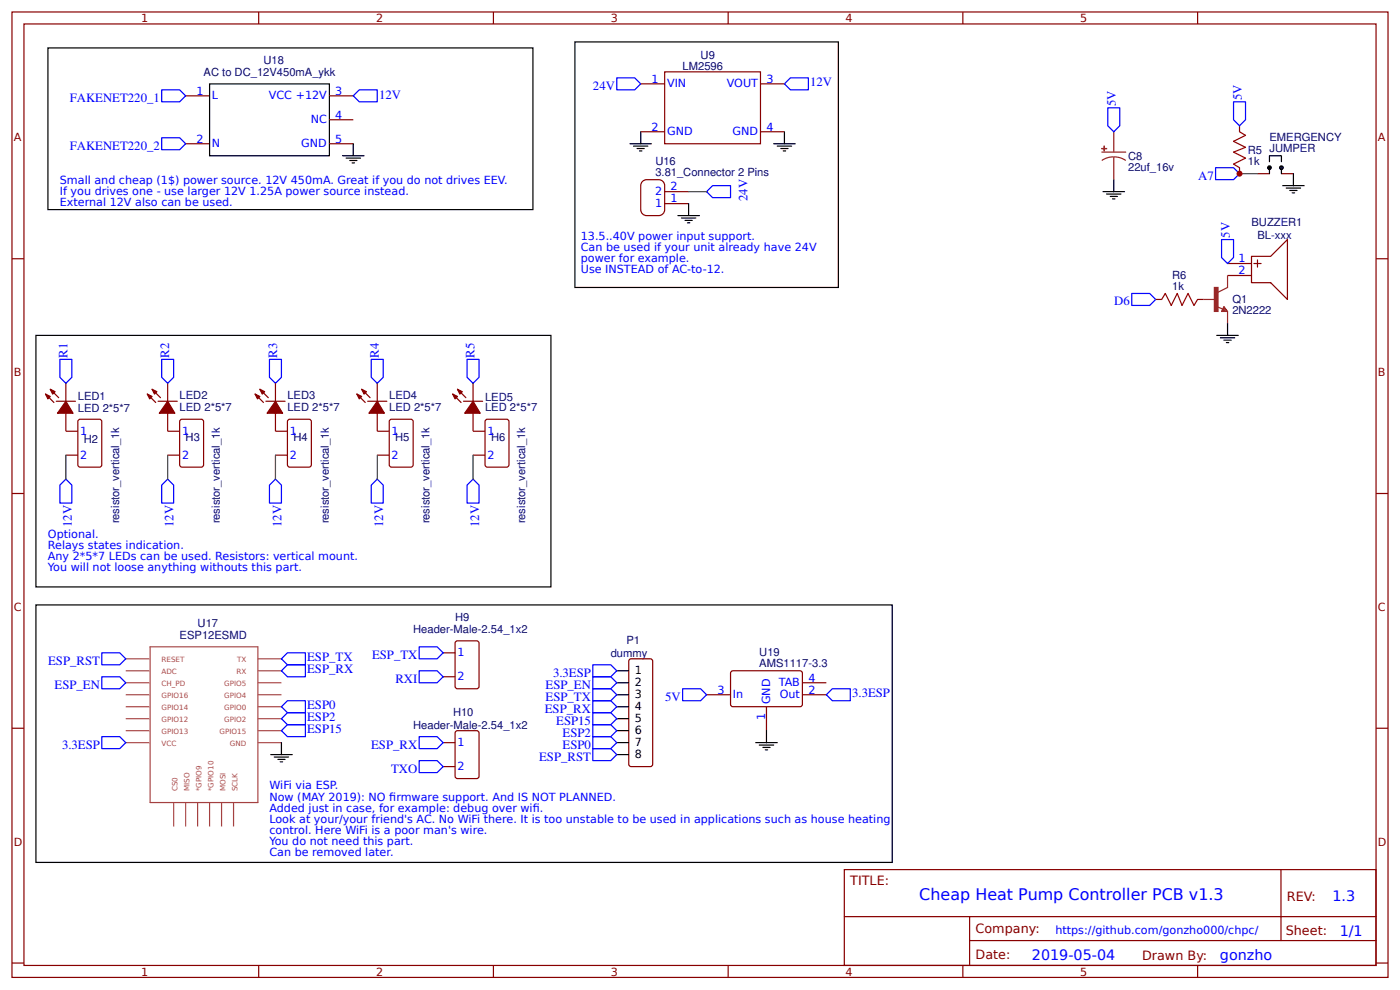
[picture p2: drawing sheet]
<svg xmlns="http://www.w3.org/2000/svg" width="309mm" height="219mm" viewBox="0 0 309 219" stroke-linecap="round" stroke-linejoin="round" font-family="sans-serif">
<g fill="none" stroke="#800" stroke-width=".26">
<path d="M2.6 2.6h304.1v213.3h-304.1zM5.3 5.3h298.7v208h-298.7zM57.1 2.6v2.7M109 2.6v2.7M160.9 2.6v2.7M212.7 2.6v2.7M264.6 2.6v2.7M41 21.2h5.3M41 31.7h5.3M72.8 21.2h5.3M72.8 31.7h5.3M72.8 26.5h5.3"/>
<path d="M277.8 38.4h2.7M283.1 38.4h2.7M2.6 57.1h2.7M304 57.1h2.7M2.6 109h2.7M304 109h2.7M2.6 160.9h2.7M304 160.9h2.7M186.5 192.1h117.5v21.2h-117.5zM283 192.1v15.7M2.6 212.7h2.7M57.1 213.3v2.6"/>
<path d="M109 213.3v2.6M160.9 213.3v2.6M186.6 202.5h117.3M212.7 213.3v2.6M214.2 207.8h89.7M214.2 202.5v10.6M264.6 213.3v2.6M304 212.7h2.7"/>
</g>
<g fill="none" stroke="#000" stroke-width=".26">
<path d="M46.3 18.5h26.5v15.9h-26.5zM75.7 34.4h4.7M76.5 34.9h3.1M77.3 35.5h1.5M77.8 36h.5M78.1 31.7v2.7M246.1 39.7v2.6M280.5 37v1.4M283.1 37v1.4M243.7 42.3h4.7M244.5 42.9h3.1M245.3 43.4h1.6"/>
<path d="M245.8 43.9h.5"/>
</g>
<path d="M35.7 19.8h4l1.3 1.4-1.3 1.3h-4zM79.4 19.8h3.9v2.7h-3.9l-1.3-1.3zM35.7 30.4h4l1.3 1.3-1.3 1.4h-4zM244.7 23.8h2.7v4l-1.3 1.3-1.4-1.3z" fill="none" stroke="#00f" stroke-width=".26"/>
<path d="M243.4 33.6h5.3M246.1 34.7l1.4 .1 1.2 .7M246.1 34.7l-1.4 .1-1.3 .7M246.1 29.1v4.5M246.1 34.7v5" fill="none" stroke="#8d2323" stroke-width=".26"/>
<g fill="#8d2323" stroke="#8d2323" stroke-width=".26">
<path d="M243.4 32.8h1.1z"/>
<path d="M243.9 32.3l.1 1z"/>
</g>
<circle cx="283.1" cy="37" r=".4" fill="#333" stroke="#000" stroke-width=".26"/>
<circle cx="280.5" cy="37" r=".4" fill="#000" stroke="#000" stroke-width=".26"/>
<g fill="none" stroke="#000" stroke-width=".26">
<path d="M10.6 10.6h107.1v35.7h-107.1zM127 9.3h58.2v54.2h-58.2zM139.2 31.7h4.7M140 32.3h3.1M140.8 32.8h1.5M141.3 33.3h.5M141.6 29.1v2.6M170.9 31.7h4.8M171.7 32.3h3.2M172.5 32.8h1.6M173 33.3h.6M173.3 29.1v2.6"/>
<path d="M280.5 35.7v-1.3h2.6v1.3M285.8 38.4v2.6M149.8 47.6h4.7M150.5 48.2h3.2M151.3 48.7h1.6M151.9 49.2h.5M152.1 45v2.6M283.4 41h4.7M284.2 41.5h3.1M285 42.1h1.5M285.5 42.6h.5M7.9 74.1h113.8v55.5h-113.8z"/>
<path d="M268.8 74.1h4.8M269.6 74.6h3.2M270.4 75.1h1.6M270.9 75.7h.6M271.2 71.4v2.7M7.9 133.6h189.2v56.9h-189.2zM136.3 148.2h2.6M136.3 150.8h2.6M136.3 153.5h2.6M136.3 156.1h2.6M136.3 158.7h2.6M59.8 166.7h4.8"/>
<path d="M60.6 167.2h3.2M61.4 167.7h1.6M61.9 168.3h.5M62.2 164v2.7M136.3 164h2.6M136.3 166.7h2.6M136.3 161.4h2.6M167 164h4.7M167.7 164.6h3.2M168.5 165.1h1.6M169.1 165.6h.5M169.3 161.4v2.6"/>
</g>
<path d="M273.8 29.1l1.4 .8-2.7 1.3 2.7 1.3-2.7 1.1 2.7 1.3-2.7 1.3 1.3 .8M256.6 66.1l.8-1.3 1.4 2.7 1.3-2.7 1 2.7 1.4-2.7 1.3 2.7 .8-1.4" fill="none" stroke="#a00000" stroke-width=".26"/>
<g fill="none" stroke="#800" stroke-width=".26">
<path d="M141.6 18.5h5.2M146.8 15.9h21.2v15.8h-21.2zM168 18.5h5.3M141.6 29.1h5.2M168 29.1h5.3M273.8 27.8v1.3M273.8 37v1.4M141.8 40.2l.7-.4 .4-.1h2.6a1.32 1.32 0 0 1 1.3 1.3v5.3a1.32 1.32 0 0 1-1.3 1.3h-2.6a1.32 1.32 0 0 1-1.3-1.3v-5.3zM146.8 45h5.3M146.8 42.3h5.3M271.2 58.2h5.3M276.5 56.6h4.2l3.7-3.7v13.2l-3.7-3.7h-4.2z"/>
<path d="M277 58.2h1.6M277.8 57.4v1.6M255.3 66.1h1.3M264.6 66.1h1.3M271.2 60.9h5.3M10.1 87l1.8 1.9M11.1 86l1.9 1.8M12.4 88.6h4.3M14.6 84.7v3.9M14.6 91.3v3.9h2.6M17.5 92.7l4.5-.1 .4 .3 .1 9.8-.3 .4-4.5 .1-.4-.3-.1-9.8zM32.5 87l1.9 1.9"/>
<path d="M33.6 86l1.9 1.8M34.9 88.6h4.3M37 84.7v3.9M37 91.3v3.9h2.7M39.8 92.9l.4-.3h4.2l.5 .3 .1 9.8-.3 .4-4.5 .1-.4-.3zM56.4 87l1.8 1.9M57.4 86l1.9 1.8M58.7 88.6h4.3M60.9 84.7v3.9M60.9 91.3v3.9h2.6M63.6 92.9l.4-.3h4.3l.4 .3 .1 9.8-.3 .4-4.5 .1-.4-.3zM78.8 87l1.9 1.9"/>
<path d="M79.9 86l1.9 1.8M81.2 88.6h4.3M83.3 84.7v3.9M83.3 91.3v3.9h2.7M86.3 92.7l4.5-.1 .4 .3 .1 9.8-.3 .4-4.5 .1-.4-.3-.1-9.8zM100 87l1.9 1.9M101.1 86l1.8 1.8M102.4 88.6h4.2M104.5 84.7v3.9M104.5 91.3v3.9h2.7M107.2 92.9l.5-.3h4.2l.5 .3v9.8l-.2 .4-4.5 .1-.5-.3zM14.6 100.5h2.6"/>
<path d="M37 100.5h2.7M60.9 100.5h2.6M83.3 100.5h2.7M104.5 100.5h2.7M97.9 144.2h2.6M97.9 149.5h2.6M100.8 141.6h4.5l.5 .2v9.8l-.2 .5h-4.5l-.5-.2-.1-9.8zM139.2 145.6l4.5-.1 .2 .1 .3 .4v22.8l-.1 .3-.4 .2h-4.3h-.2l-.3-.5v-22.8zM156.1 153.5h5.3M161.7 148.2h15.3l.3 .5-.1 7.1-.5 .3-15-.1-.3-.4v-6.9zM169.3 156.1v5.3M177.3 153.5h5.3"/>
<path d="M177.3 150.8h5.3M97.9 164h2.6M97.9 169.3h2.6M100.8 161.5l4.5-.1 .5 .3v9.7l-.2 .5-4.5 .1-.5-.3-.1-9.8z"/>
</g>
<path d="M273.8 38.4h4M152.1 42.3h4M14.6 100.5v5.3M37 100.5v5.3M60.9 100.5v5.3M83.3 100.5v5.3M104.5 100.5v5.3" fill="none" stroke="#080" stroke-width=".26"/>
<g fill="none" stroke="#00f" stroke-width=".26">
<path d="M136.3 17.2h3.9l1.4 1.3-1.4 1.3h-3.9zM174.6 17.2h4v2.6h-4l-1.3-1.3zM268.6 37h3.9l1.3 1.4-1.3 1.3h-3.9zM272.5 22.5h2.7v4l-1.4 1.3-1.3-1.3zM157.4 41h4v2.7h-4l-1.3-1.4zM269.9 52.9h2.6v4l-1.3 1.3-1.3-1.3zM13.2 79.4h2.7v3.9l-1.3 1.4-1.4-1.4zM35.7 79.4h2.7v3.9l-1.4 1.4-1.3-1.4zM59.5 79.4h2.7v3.9l-1.3 1.4-1.4-1.4zM82 79.4h2.7v3.9l-1.4 1.4-1.3-1.4zM103.2 79.4h2.6v3.9l-1.3 1.4-1.3-1.4zM250 64.8h4l1.3 1.3-1.3 1.4h-4z"/>
<path d="M14.6 105.8l1.3 1.4v3.9h-2.7v-3.9zM37 105.8l1.4 1.4v3.9h-2.7v-3.9zM59.5 107.2l1.4-1.4 1.3 1.4v3.9h-2.7zM83.3 105.8l1.4 1.4v3.9h-2.7v-3.9zM103.2 107.2l1.3-1.4 1.3 1.4v3.9h-2.6zM22.5 144.2h4l1.3 1.3-1.3 1.3h-4zM22.5 149.5h4l1.3 1.3-1.3 1.3h-4zM62.2 145.5l1.3-1.3h4v2.6h-4zM62.2 148.2l1.3-1.4h4v2.7h-4zM62.2 158.7l1.3-1.3h4v2.7h-4zM62.2 156.1l1.3-1.3h4v2.6h-4zM92.6 142.9h4l1.3 1.3-1.3 1.3h-4z"/>
<path d="M92.6 148.2h4l1.3 1.3-1.3 1.3h-4zM131 146.8h3.9l1.4 1.4-1.4 1.3h-3.9zM131 149.5h3.9l1.4 1.3-1.4 1.3h-3.9zM131 152.1h3.9l1.4 1.4-1.4 1.3h-3.9zM131 154.8h3.9l1.4 1.3-1.4 1.3h-3.9zM131 157.4h3.9l1.4 1.3-1.4 1.4h-3.9zM150.8 152.1h4l1.3 1.4-1.3 1.3h-4zM182.6 153.5l1.3-1.4h4v2.7h-4zM22.5 162.7h4l1.3 1.3-1.3 1.4h-4zM62.2 161.4l1.3-1.3h4v2.6h-4zM92.6 162.7h4l1.3 1.3-1.3 1.4h-4zM92.6 168h4l1.3 1.3-1.3 1.4h-4z"/>
<path d="M131 165.4h3.9l1.4 1.3-1.4 1.3h-3.9zM131 160.1h3.9l1.4 1.3-1.4 1.3h-3.9zM131 162.7h3.9l1.4 1.3-1.4 1.4h-3.9z"/>
</g>
<g fill="#800" stroke="#800" stroke-width=".26">
<path d="M11.1 86l1.1 .5-.6 .5z"/>
<path d="M10.1 87l1 .6-.5 .5z"/>
<path d="M14.6 88.6l1.5 2.7h-3.4z"/>
<path d="M33.6 86l1.1 .5-.6 .5z"/>
<path d="M32.5 87l1.1 .6-.5 .5z"/>
<path d="M37 88.6l1.6 2.7h-3.4z"/>
<path d="M57.4 86l1.1 .5-.6 .5z"/>
<path d="M56.4 87l1 .6-.5 .5z"/>
<path d="M60.9 88.6l1.5 2.7h-3.4z"/>
<path d="M79.9 86l1.1 .5-.6 .5z"/>
<path d="M78.8 87l1.1 .6-.5 .5z"/>
<path d="M83.3 88.6l1.6 2.7h-3.4z"/>
<path d="M101.1 86l1 .5-.5 .5z"/>
<path d="M100 87l1.1 .6-.6 .5z"/>
<path d="M104.5 88.6l1.6 2.7h-3.4z"/>
</g>
<path d="M265.9 66.1h2.7M268.8 67.7l1.3 .6M270.4 67.7l.8 1.1h-1.3zM270.4 68l.5 .5h-.8zM270.4 68.3v.2M271.2 60.9v2.6l-2.1 1.1M271.2 68.8v2.6" fill="none" stroke="#8d2323" stroke-width=".26"/>
<path d="M268.3 63.5h.8v5.3h-.8z" fill="#8d2323" stroke="#8d2323" stroke-width=".26"/>
<g fill="none" stroke="#a54b4b" stroke-width=".26">
<path d="M27.8 145.5h5.2M27.8 148.2h5.2M27.8 150.8h5.2M27.8 153.5h5.2M27.8 156.1h5.2M27.8 158.7h5.2M33.2 142.9h23.8v34.4h-23.8zM57 145.5h5.2M57 148.2h5.2M57 150.8h5.2M57 153.5h5.2M57 156.1h5.2"/>
<path d="M57 158.7h5.2M27.8 161.4h5.2M27.8 164h5.2M38.4 177.4v5.2M41 177.4v5.2M43.7 177.4v5.2M46.3 177.4v5.2M48.9 177.4v5.2M51.6 177.4v5.2M57 161.4h5.2M57 164h5.2"/>
</g>
<circle cx="273.8" cy="38.4" r=".66" fill="#c00"/>
<text font-size="3.5" fill="#00f" x="203.1" y="198.9">Cheap Heat Pump Controller PCB v1.3</text>
<g font-size="3.2" fill="#00f">
<text x="294.4" y="199">1.3</text>
<text x="296" y="206.8">1/1</text>
<text x="228" y="212.1">2019-05-04</text>
<text x="269.5" y="212">gonzho</text>
</g>
<g font-size="2.8" fill="#00f">
<text x="15.4" y="22.5">FAKENET220_1</text>
<text x="83.7" y="21.8">12V</text>
<text x="131" y="19.8">24V</text>
<text x="179" y="19.1">12V</text>
<text x="246.6" y="23.4" transform="rotate(-90 246.6 23.4)">5V</text>
<text x="274.3" y="22.1" transform="rotate(-90 274.3 22.1)">5V</text>
<text x="15.4" y="33.1">FAKENET220_2</text>
<text x="264.7" y="39.7">A7</text>
<text x="165.2" y="44.4" transform="rotate(-90 165.2 44.4)">24V</text>
<text x="271.7" y="52.5" transform="rotate(-90 271.7 52.5)">5V</text>
<text x="246.2" y="67.4">D6</text>
<text x="14.9" y="79" transform="rotate(-90 14.9 79)">R1</text>
<text x="37.4" y="79" transform="rotate(-90 37.4 79)">R2</text>
<text x="61.2" y="79" transform="rotate(-90 61.2 79)">R3</text>
<text x="83.7" y="79" transform="rotate(-90 83.7 79)">R4</text>
<text x="104.9" y="79" transform="rotate(-90 104.9 79)">R5</text>
<text x="15.9" y="116.4" transform="rotate(-90 15.9 116.4)">12V</text>
<text x="38.4" y="116.4" transform="rotate(-90 38.4 116.4)">12V</text>
<text x="62.2" y="116.4" transform="rotate(-90 62.2 116.4)">12V</text>
<text x="84.7" y="116.4" transform="rotate(-90 84.7 116.4)">12V</text>
<text x="105.8" y="116.4" transform="rotate(-90 105.8 116.4)">12V</text>
<text x="10.6" y="146.8">ESP_RST</text>
<text x="67.9" y="146.1">ESP_TX</text>
<text x="67.9" y="148.7">ESP_RX</text>
<text x="82.2" y="145.6">ESP_TX</text>
<text x="122.2" y="149.5">3.3ESP</text>
<text x="12" y="152.1">ESP_EN</text>
<text x="87.3" y="150.8">RXI</text>
<text x="120.5" y="152.1">ESP_EN</text>
<text x="120.5" y="154.8">ESP_TX</text>
<text x="147" y="154.8">5V</text>
<text x="188.3" y="154">3.3ESP</text>
<text x="67.9" y="161.9">ESP15</text>
<text x="67.9" y="159.3">ESP2</text>
<text x="67.9" y="156.6">ESP0</text>
<text x="120.4" y="157.4">ESP_RX</text>
<text x="122.9" y="160.1">ESP15</text>
<text x="13.7" y="165.4">3.3ESP</text>
<text x="82" y="165.4">ESP_RX</text>
<text x="124.3" y="162.7">ESP2</text>
<text x="124.3" y="165.4">ESP0</text>
<text x="86.4" y="170.7">TXO</text>
<text x="119.1" y="168">ESP_RST</text>
</g>
<g font-size="2.8" fill="#800">
<text x="187.9" y="195.5">TITLE:</text>
<text x="284.3" y="199">REV:</text>
<text x="215.5" y="206.2">Company:</text>
<text x="284.1" y="206.6">Sheet:</text>
<text x="215.5" y="211.9">Date:</text>
<text x="252.3" y="212">Drawn By:</text>
</g>
<g font-size="2.5" fill="#800">
<text x="31.2" y="4.9">1</text>
<text x="83.1" y="4.9">2</text>
<text x="134.9" y="4.9">3</text>
<text x="186.8" y="4.9">4</text>
<text x="238.7" y="4.9">5</text>
<text x="3" y="31.2">A</text>
<text x="304.4" y="31.2">A</text>
<text x="3" y="83.1">B</text>
<text x="304.4" y="83.1">B</text>
<text x="3" y="134.9">C</text>
<text x="304.4" y="134.9">C</text>
<text x="3" y="186.8">D</text>
<text x="304.4" y="186.8">D</text>
<text x="31.2" y="215.5">1</text>
<text x="83.1" y="215.5">2</text>
<text x="134.9" y="215.5">3</text>
<text x="186.8" y="215.5">4</text>
<text x="238.7" y="215.5">5</text>
</g>
<g font-size="2.5" fill="#000080">
<text x="45" y="16.8">AC to DC_12V450mA_ykk</text>
<text x="58.2" y="14.2">U18</text>
<text x="150.8" y="15.5">LM2596</text>
<text x="154.8" y="13.1">U9</text>
<text x="249.2" y="35.2">C8</text>
<text x="275.7" y="33.9">R5 JUMPER</text>
<text x="280.5" y="31.2">EMERGENCY</text>
<text x="144.8" y="38.9">3.81_Connector 2 Pins</text>
<text x="144.8" y="36.6">U16</text>
<text x="249.2" y="37.7">22uf_16v</text>
<text x="275.7" y="36.3">1k</text>
<text x="276.5" y="49.9">BUZZER1</text>
<text x="277.8" y="52.8">BL-xxx</text>
<text x="259" y="64">1k</text>
<text x="259" y="61.6">R6</text>
<text x="272.3" y="69.4">2N2222</text>
<text x="272.3" y="67">Q1</text>
<text x="17.2" y="88.3">LED1</text>
<text x="39.7" y="88.2">LED2</text>
<text x="63.5" y="88.2">LED3</text>
<text x="86" y="88.2">LED4</text>
<text x="107.2" y="88.5">LED5</text>
<text x="17.2" y="90.9">LED 2*5*7</text>
<text x="39.7" y="90.9">LED 2*5*7</text>
<text x="63.5" y="90.9">LED 2*5*7</text>
<text x="86" y="90.9">LED 2*5*7</text>
<text x="107.2" y="90.9">LED 2*5*7</text>
<text x="18.5" y="97.8">H2</text>
<text x="41" y="97.5">H3</text>
<text x="64.8" y="97.5">H4</text>
<text x="87.3" y="97.5">H5</text>
<text x="108.5" y="97.5">H6</text>
<text x="26.3" y="115.6" transform="rotate(-90 26.3 115.6)">resistor_vertical_1k</text>
<text x="48.6" y="115.6" transform="rotate(-90 48.6 115.6)">resistor_vertical_1k</text>
<text x="72.6" y="115.6" transform="rotate(-90 72.6 115.6)">resistor_vertical_1k</text>
<text x="94.9" y="115.6" transform="rotate(-90 94.9 115.6)">resistor_vertical_1k</text>
<text x="116" y="115.6" transform="rotate(-90 116 115.6)">resistor_vertical_1k</text>
<text x="100.5" y="137.2">H9</text>
<text x="39.7" y="141.2">ESP12ESMD</text>
<text x="43.7" y="138.5">U17</text>
<text x="91.3" y="139.9">Header-Male-2.54_1x2</text>
<text x="138.4" y="142.3">P1</text>
<text x="134.9" y="145.1">dummy</text>
<text x="167.7" y="147.4">AMS1117-3.3</text>
<text x="167.7" y="145">U19</text>
<text x="91.3" y="161">Header-Male-2.54_1x2</text>
<text x="100.1" y="158.2">H10</text>
</g>
<g font-size="2.5" fill="#00f">
<text x="43.4" y="20.9">1</text>
<text x="46.8" y="22">L</text>
<text x="59.4" y="22">VCC +12V</text>
<text x="74.1" y="20.9">3</text>
<text x="143.9" y="18.3">1</text>
<text x="147.4" y="19.3">VIN</text>
<text x="160.6" y="19.3">VOUT</text>
<text x="169.3" y="18.3">3</text>
<text x="68.7" y="27.3">NC</text>
<text x="74.1" y="26.2">4</text>
<text x="143.9" y="28.8">2</text>
<text x="147.4" y="29.9">GND</text>
<text x="161.8" y="29.9">GND</text>
<text x="169.3" y="28.8">4</text>
<text x="43.4" y="31.5">2</text>
<text x="46.8" y="32.5">N</text>
<text x="66.6" y="32.5">GND</text>
<text x="74.1" y="31.5">5</text>
<text x="13.2" y="40.6">Small and cheap (1$) power source. 12V 450mA. Great if you do not drives EEV.</text>
<text x="13.2" y="43.1">If you drives one - use larger 12V 1.25A power source instead.</text>
<text x="13.2" y="45.6">External 12V also can be used.</text>
<text x="144.7" y="45.8">1</text>
<text x="144.7" y="43.1">2</text>
<text x="148.2" y="44.7">1</text>
<text x="148.2" y="42.1">2</text>
<text x="128.3" y="52.9">13.5..40V power input support.</text>
<text x="128.3" y="55.4">Can be used if your unit already have 24V</text>
<text x="128.3" y="57.9">power for example.</text>
<text x="273.6" y="57.9">1</text>
<text x="128.3" y="60.3">Use INSTEAD of AC-to-12.</text>
<text x="273.6" y="60.6">2</text>
<text x="17.7" y="96">1</text>
<text x="17.7" y="101.3">2</text>
<text x="40.2" y="96">1</text>
<text x="40.2" y="101.3">2</text>
<text x="64" y="96">1</text>
<text x="64" y="101.3">2</text>
<text x="86.5" y="96">1</text>
<text x="86.5" y="101.3">2</text>
<text x="107.7" y="96">1</text>
<text x="107.7" y="101.3">2</text>
<text x="10.6" y="118.8">Optional.</text>
<text x="10.6" y="121.3">Relays states indication.</text>
<text x="10.6" y="123.7">Any 2*5*7 LEDs can be used. Resistors: vertical mount.</text>
<text x="10.6" y="126.2">You will not loose anything withouts this part.</text>
<text x="101.1" y="145">1</text>
<text x="101.1" y="150.3">2</text>
<text x="158.5" y="153.2">3</text>
<text x="161.9" y="154.3">In</text>
<text x="170.1" y="155.6" transform="rotate(-90 170.1 155.6)">GND</text>
<text x="172" y="151.6">TAB</text>
<text x="172.3" y="154.3">Out</text>
<text x="178.6" y="153.2">2</text>
<text x="178.6" y="150.5">4</text>
<text x="169.1" y="159" transform="rotate(-90 169.1 159)">1</text>
<text x="101.1" y="164.8">1</text>
<text x="101.1" y="170.1">2</text>
<text x="59.5" y="174.4">WiFi via ESP.</text>
<text x="59.5" y="176.8">Now (MAY 2019): NO frmware support. And IS NOT PLANNED.</text>
<text x="59.5" y="179.3">Added just in case, for example: debug over wif.</text>
<text x="86" y="176.8">i</text>
<text x="117.7" y="179.3">i</text>
<text x="59.5" y="181.8">Look at your/your friend's AC. No WiFi there. It is too unstable to be used in applications such as house heating</text>
<text x="59.5" y="184.2">control. Here WiFi is a poor man's wire.</text>
<text x="59.5" y="186.7">You do not need this part.</text>
<text x="59.5" y="189.2">Can be removed later.</text>
<text x="233.2" y="206.2">https://github.com/gonzho000/chpc/</text>
</g>
<g font-size="2.5">
<text x="140.2" y="149">1</text>
<text x="140.2" y="151.6">2</text>
<text x="140.2" y="154.3">3</text>
<text x="140.2" y="156.9">4</text>
<text x="140.2" y="159.5">5</text>
<text x="140.2" y="162.2">6</text>
<text x="140.2" y="164.8">7</text>
<text x="140.2" y="167.5">8</text>
</g>
<g font-size="1.6" fill="#a54b4b">
<text x="35.7" y="146.3">RESET</text>
<text x="35.7" y="148.9">ADC</text>
<text x="52.3" y="148.9">RX</text>
<text x="52.4" y="146.3">TX</text>
<text x="35.7" y="151.6">CH_PD</text>
<text x="35.7" y="154.2">GPIO16</text>
<text x="49.5" y="154.2">GPIO4</text>
<text x="49.5" y="151.6">GPIO5</text>
<text x="35.7" y="156.9">GPIO14</text>
<text x="35.7" y="159.5">GPIO12</text>
<text x="49.5" y="159.5">GPIO2</text>
<text x="49.5" y="156.9">GPIO0</text>
<text x="35.7" y="162.2">GPIO13</text>
<text x="35.7" y="164.8">VCC</text>
<text x="48.5" y="162.2">GPIO15</text>
<text x="50.8" y="164.8">GND</text>
<text x="39.2" y="174.7" transform="rotate(-90 39.2 174.7)">CS0</text>
<text x="41.9" y="174.7" transform="rotate(-90 41.9 174.7)">MISO</text>
<text x="44.5" y="174.7" transform="rotate(-90 44.5 174.7)">*GPIO9</text>
<text x="47.2" y="174.7" transform="rotate(-90 47.2 174.7)">*GPIO10</text>
<text x="49.8" y="174.7" transform="rotate(-90 49.8 174.7)">MOSI</text>
<text x="52.5" y="174.7" transform="rotate(-90 52.5 174.7)">SCLK</text>
</g>
</svg>
